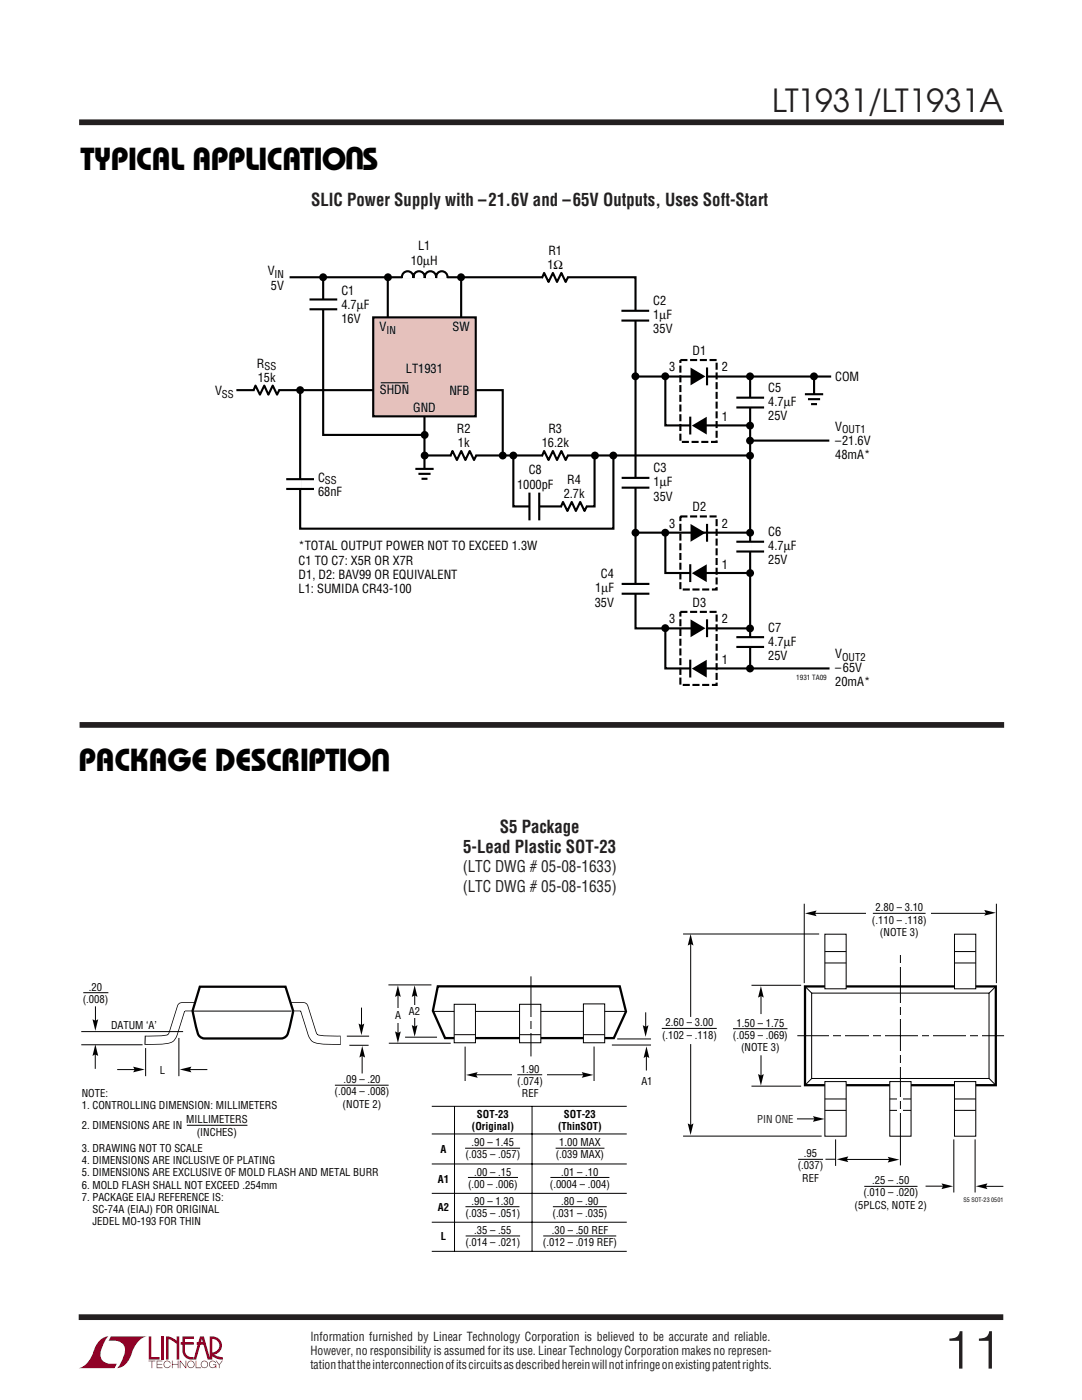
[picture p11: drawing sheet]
<svg xmlns="http://www.w3.org/2000/svg" width="216mm" height="279mm" viewBox="0 0 216 279" stroke-linecap="round" stroke-linejoin="round" font-family="sans-serif">
<path d="M15.8 24.4h184.5M15.7 262.9h184.5" fill="none" stroke="#231f20" stroke-width="1.1" stroke-linecap="butt"/>
<g fill="#900126">
<path d="M29.7 266.7h.5v4.1h1.6v.5h-2.1z"/>
<path d="M20.1 267.3l.5-.3 1-.3a5.2 5.2 0 0 0-1.5 4.2 2.65 2.65 0 0 0 3.2 1.3l-.5 .8h-7.1a5 5 0 0 0 3.2-3.8l.3-.8z"/>
<path d="M22.1 266.7h7.2a5 5 0 0 0-3.2 3.9 3.3 3.3 0 0 1-2.8 2.4 5.2 5.2 0 0 0 1.6-4.2 2.65 2.65 0 0 0-3.2-1.2z"/>
<path d="M32.2 266.7h.5v4.6h-.5z"/>
<path d="M33.1 266.7l1.1 .2 1.1 .7v-.9h.5v4.6h-.5v-3.1l-1.7-1v4.1h-.5z"/>
<path d="M29.6 271.6h1.4v.1h-.6v1.3h-.2v-1.3h-.6z"/>
<path d="M31.3 271.6h1.1v.1h-1v.5h1v.1h-1v.6h1v.1h-1.1z"/>
<path d="M34.3 271.6h.1v.6h1.1v-.6h.1v1.4h-.1v-.7h-1.1v.7h-.1z"/>
<path d="M35.9 271.6h.1l1 1.2v-1.2h.2v1.4h-.2l-1-1.3v1.3h-.1z"/>
<path d="M39 271.6h.2v1.3h.9v.1h-1.1z"/>
<path d="M43.1 271.6h.1l.5 .7 .6-.7h.1l-.6 .8v.6h-.1v-.6z"/>
<path d="M36.4 266.7h2.3v.5h-1.8v.7h1.8v.5h-1.8v1.2a1.35 1.35 0 0 0 1.7 1.2v.5l1.3-4.6h.8l1.1 4.2v-4.2a1.88 1.88 0 0 1 2.4 1.4 1.88 1.88 0 0 1-1.5 2.3l.8 .3 1 .1v.5h-.5a3.4 3.4 0 0 1-1.8-.7v-.7a1.37 1.37 0 0 0 1.6-1.2 1.37 1.37 0 0 0-1.4-1.5v4.1h-1l-.8-2.9h-1.3v-.5h1.2l-.2-.7-1.2 4.1a2.1 2.1 0 0 1-2.6-1.3l-.1-1.6h-.3v-.5h.3z"/>
<path d="M37.6 271.8a.74 .74 0 0 1 1.1 .1 .74 .74 0 0 1-.4 1.1 .74 .74 0 0 1-.9-.7h.1a.6 .6 0 0 0 .9 .5 .6 .6 0 0 0 .1-1 .6 .6 0 0 0-1 .3v.2h-.1z"/>
<path d="M40.3 271.8a.74 .74 0 0 1 1.1 .1 .74 .74 0 0 1-.4 1.1 .74 .74 0 0 1-.9-.7h.1a.6 .6 0 0 0 .8 .5 .6 .6 0 0 0 .2-1 .6 .6 0 0 0-1 .3v.2h-.1z"/>
<path d="M41.9 271.8a.73 .73 0 0 1 1.2 .2h-.1a.6 .6 0 0 0-1-.2 .6 .6 0 0 0 .1 1 .6 .6 0 0 0 .9-.4h-.5v-.1h.7v.7h-.2v-.3a.74 .74 0 0 1-1.1 .2 .74 .74 0 0 1 0-1.1z"/>
<path d="M32.8 271.8a.73 .73 0 0 1 1.3 .3h-.2a.6 .6 0 0 0-.9-.3 .6 .6 0 0 0 0 1 .6 .6 0 0 0 .9-.3h.2a.74 .74 0 0 1-1.1 .4 .74 .74 0 0 1-.2-1.1z"/>
</g>
<path d="M15.9 144.7h184.5" fill="none" stroke="#231f20" stroke-width="1.1" stroke-linecap="butt"/>
<path d="M57.8 55.3h69v70.1h22.8M77.4 55.3v8.6M92 55.3v8.1M47.2 77.9h53.1v12.9M126.8 75.1h39.1M149.7 75.3v58.1M162.4 75.1v4M84.7 83v11.3M118.6 90.9v10.2h-16.2v-10.2M132.8 125.3v8.1h32.7" fill="none" stroke="#000" stroke-width=".42"/>
<path d="M74.5 63.3h20.4v19.8h-20.4z" fill="#e5c1bc"/>
<g fill="none" stroke="#000" stroke-width=".42">
<path d="M61.8 59.8h5.5M64.5 55.4v31.4h20.2M80.2 55.5a1.16 1.16 0 0 1 1.1-1.4 1.16 1.16 0 0 1 1.2 1.4 1.15 1.15 0 0 1 1.1-1.4 1.15 1.15 0 0 1 1.1 1.4 1.15 1.15 0 0 1 1.2-1.4 1.15 1.15 0 0 1 1.1 1.4 1.16 1.16 0 0 1 1.2-1.4 1.16 1.16 0 0 1 1.1 1.4M113.4 55.3l-.5 1-.9-1.8-.9 1.8-.8-1.8-.8 1.8-.9-1.8-.5 1M55.8 77.8l-.5 1-.9-1.8-.8 1.8-.9-1.8-.8 1.8-.9-1.8-.4 1M59.9 77.9v27.6h62.5v-14.7M61.8 61.7h5.5M74.5 63.3h20.4v19.8h-20.4zM124 64h5.5M124 62h5.5M132.8 75.1v9.8h16.8M141.1 73.3v3.6"/>
<path d="M146.9 79.4h5.6M160.6 78.7h3.7M161.2 79.7h2.4M57.1 97.6h5.5M57.1 95.6h5.5M82.9 93.6h3.6M83.5 94.6h2.4M84.1 95.6h1.2M84.7 90.9h64.9M95.1 90.8l-.5 1-.9-1.8-.8 1.8-.9-1.8-.8 1.8-.9-1.8-.4 1M105.6 98.3v5.5M107.6 98.3v5.5"/>
<path d="M113.4 90.8l-.5 1-.9-1.8-.9 1.8-.8-1.8-.8 1.8-.9-1.8-.5 1M124 97.3h5.6M124 95.4h5.6M137.7 83.2v3.5M146.9 81.3h5.6M149.8 87.9h15.7M161.8 80.7h1.2M117.1 101l-.5 1-.8-1.8-.9 1.8-.8-1.8-.9 1.8-.9-1.8-.4 1M124 118.5h5.6M124 116.5h5.6M126.8 106.3h22.8M132.8 106.3v8.1h16.9"/>
<path d="M137.7 112.6v3.6M141.1 104.5v3.6M146.9 110.1h5.6M146.9 108.1h5.6M137.7 131.7v3.5M141.1 123.6v3.6M146.9 129.1h5.6M146.9 127.2h5.6"/>
</g>
<path d="M76 76.4h5.4" fill="none" stroke="#000" stroke-width=".2"/>
<path d="M162.4 78.7v2.2M84.7 93.6v2.2" fill="none" stroke="#fff" stroke-width=".97" stroke-linecap="butt"/>
<g fill="none" stroke="#fff" stroke-width=".71" stroke-linecap="butt">
<path d="M64.5 59.8v1.9M80.3 55.3h9M108.4 55.4h4.8M50.8 77.9h4.8M126.8 62v1.9M138.8 75.1h2.2M149.7 79.4v1.9M59.9 95.6v2M90.1 90.9h4.8M108.4 90.9h4.8M126.8 95.4v1.9M137.8 84.9h2.2"/>
<path d="M105.7 101.1h1.9M112.1 101.1h4.8M126.8 116.5v2M137.8 114.4h2.2M138.8 106.3h2.2M149.7 108.1v1.9M137.8 133.4h2.2M138.8 125.4h2.2M149.7 127.2v1.9"/>
</g>
<g fill="#000">
<path d="M137.8 73.4l3 1.7-3 1.8zM138 84.9l3-1.7v3.5zM138 114.4l3-1.8v3.6zM137.8 104.6l3 1.7-3 1.8zM138 133.4l3-1.7v3.5zM137.8 123.6l3 1.8-3 1.8z"/>
<circle cx="64.5" cy="55.3" r=".79"/>
<circle cx="77.4" cy="55.3" r=".79"/>
<circle cx="92" cy="55.3" r=".79"/>
<circle cx="59.9" cy="77.9" r=".79"/>
<circle cx="126.8" cy="75.1" r=".79"/>
<circle cx="132.7" cy="75.1" r=".79"/>
<circle cx="149.7" cy="75.1" r=".79"/>
<circle cx="162.4" cy="75.1" r=".79"/>
<circle cx="84.7" cy="86.8" r=".79"/>
<circle cx="84.7" cy="90.9" r=".79"/>
<circle cx="100.3" cy="90.9" r=".79"/>
<circle cx="102.4" cy="90.9" r=".79"/>
<circle cx="118.7" cy="90.9" r=".79"/>
<circle cx="122.4" cy="90.9" r=".79"/>
<circle cx="149.7" cy="84.9" r=".79"/>
<circle cx="149.7" cy="90.9" r=".79"/>
<circle cx="149.7" cy="87.9" r=".79"/>
<circle cx="126.8" cy="106.3" r=".79"/>
<circle cx="132.7" cy="106.3" r=".79"/>
<circle cx="149.7" cy="106.3" r=".79"/>
<circle cx="149.7" cy="114.4" r=".79"/>
<circle cx="132.7" cy="125.4" r=".79"/>
<circle cx="149.7" cy="125.4" r=".79"/>
<circle cx="149.7" cy="133.4" r=".79"/>
</g>
<path d="M135.8 71.9h7.2v16.3h-7.2zM135.8 103.1h7.2v14.5h-7.2zM135.8 122.1h7.2v14.6h-7.2z" fill="none" stroke="#000" stroke-width=".42" stroke-dasharray="1.4 .5" stroke-linecap="butt"/>
<path d="M39.5 200.9h-3.3l-1.6 5.4a1.42 1.42 0 0 1-1.5 1.2l-4.2 .1M57.4 200.9h3.2l1.7 5.4a1.41 1.41 0 0 0 1.5 1.2l4.2 .1" fill="none" stroke="#000" stroke-width="1.8" stroke-linecap="butt"/>
<path d="M39.5 200.9h-3.3l-1.6 5.2a1.76 1.76 0 0 1-1.7 1.4l-3.8 .1M57.4 200.9h3.2l1.7 5.4a1.41 1.41 0 0 0 1.4 1.2l4.2 .1" fill="none" stroke="#fff" stroke-width="1.5" stroke-linecap="butt"/>
<path d="M39.9 196.9h17.1l1.5 5-.6 2.7a3.3 3.3 0 0 1-1.2 2.5l-.7 .2h-15.1a1.69 1.69 0 0 1-1.7-1.8l-.8-3.8z" fill="#fff" stroke="#000" stroke-width=".46"/>
<path d="M86.4 201.8h38.5" fill="none" stroke="#000" stroke-width=".2"/>
<path d="M87.4 196.8h36.3l1.2 5.1-2.4 5.3h-33.7l-2.4-5.5z" fill="none" stroke="#000" stroke-width=".46"/>
<g fill="#fff" stroke="#000" stroke-width=".2">
<path d="M90.6 200.4h4.3v7.7h-4.3z"/>
<path d="M103.7 200.4h4.2v7.7h-4.2z"/>
<path d="M116.4 200.4h4.3v7.7h-4.3z"/>
</g>
<path d="M105.9 194.9v15.9M90.6 206.5h4.3M103.7 206.5h4.2M116.4 206.5h4.2" fill="none" stroke="#000" stroke-width=".2"/>
<g fill="#fff">
<path d="M105.1 203h1v.6h-1z"/>
<path d="M105.1 205.4h1v.6h-1z"/>
</g>
<path d="M26.6 212.9l2.3 .5-2.3 .6 .3-.5zM35.9 213.4l2.3-.5-.3 .6 .3 .5zM93 214.5l2.3-.5-.3 .5 .3 .6zM116.1 214l2.3 .5-2.3 .6 .3-.5z" fill="#000"/>
<path d="M77.6 196.6h8.4M23.4 213.5h3.7M29.1 209.3v5.4M35.7 207.2v7.5M37.7 213.5h3.7M77.7 208.2h12.1M92.8 209v6.6M94.8 214.5h21.9M118.5 209v6.6" fill="none" stroke="#000" stroke-width=".2"/>
<path d="M38.6 201.8h19.6z" fill="#fff" stroke="#000" stroke-width=".2"/>
<path d="M79.4 196.6l.6 2.4-.6-.3-.6 .3zM82.7 196.6l.6 2.4-.5-.3-.6 .3zM18.5 203.4l.6 .3 .5-.3-.6 2.3zM19 208.4l.6 2.3-.6-.3-.5 .3zM71.5 204.3l.7 .3 .5-.3-.6 2.3zM72.3 208.7l.5 2.4-.6-.4-.5 .4zM78.8 205.8l.6 .3 .6-.3-.6 2.4zM82.2 204.6l.6 .3 .5-.3-.6 2.3z" fill="#000"/>
<path d="M79.4 198.2v8.1M82.8 198.2v8.1M16.3 205.9h20.1M16.3 208.5h12M19 210.2v3.1M19 200.8v3.1M69.3 206.8h4.3M69.7 208.6h3.9M72.1 201.1v3.7M72.3 210.6v3.6M122.1 208.6h7.8" fill="none" stroke="#000" stroke-width=".2"/>
<path d="M80.8 207h6.4z" fill="#000" stroke="#000" stroke-width=".2"/>
<path d="M123.1 207.3l.1 .1z" fill="#fff"/>
<path d="M160.6 196.9l2.1 2.1M198.7 196.9l-2.1 2.1M123.2 207.3h6.7M128.8 202v3.1M129 210.6v3M162.8 214.4l-2.2 2.2M196.6 214.5l2.1 2.1" fill="none" stroke="#000" stroke-width=".2"/>
<path d="M128.3 204.6l.6 .3 .5-.3-.6 2.3zM129 208.8l.6 2.3-.6-.3-.6 .3z" fill="#000"/>
<path d="M160.6 196.9h38.1v19.7h-38.1z" fill="none" stroke="#000" stroke-width=".46"/>
<g fill="#fff" stroke="#000" stroke-width=".2">
<path d="M162 198.2h35.3v17h-35.3z"/>
<path d="M164.6 215.9h4.2v10.9h-4.2z"/>
<path d="M164.6 186.4h4.2v10.9h-4.2z"/>
<path d="M177.5 215.9h4.3v10.9h-4.3z"/>
<path d="M190.5 215.9h4.2v10.9h-4.2z"/>
<path d="M190.5 186.4h4.2v10.9h-4.2z"/>
</g>
<g fill="none" stroke="#000" stroke-width=".2">
<path d="M136.4 186.4h27M137.8 188.2v14.7M150 196.6h9.8M151.8 198.6v3.8M160.5 180.5v15.6M164.6 189.9h4.2M164.6 192.2h4.2M179.7 190.3v42.3M190.5 189.9h4.2M190.5 192.2h4.2M198.8 180.5v15.6M132.2 205.2h10.7"/>
<path d="M137.8 208.4v16.4M150 216.8h9.8M151.8 210.6v4.2M159.1 206.7h41.3M164.6 219.3h4.2M177.5 219.3h4.3M190.5 219.3h4.2M136.4 226.7h27.5M164.6 221.6h4.2M166.7 227.5v5.1M168.1 231.4h9.5M177.5 221.6h4.3"/>
<path d="M184.7 236.7h3.7M190.3 227.5v10.4M190.5 221.6h4.2M194.6 227.5v10.4M196.5 236.8h3.7"/>
</g>
<path d="M137.8 186.4l.6 2.3-.6-.3-.6 .3zM151.8 196.8l.6 2.3-.5-.3-.6 .3zM160.6 182.3l2.3-.6-.3 .6 .3 .5zM196.4 181.6l2.3 .6-2.3 .5 .3-.5zM151.3 214.3l.6 .4 .5-.4-.6 2.4zM137.2 224.2l.6 .3 .6-.3-.6 2.3zM167 231.4l2.3-.6-.3 .6 .3 .5zM177.1 230.9l2.3 .5-2.3 .6 .3-.6zM187.9 236.2l2.3 .5-2.3 .6 .3-.6zM194.7 236.7l2.3-.5-.3 .6 .3 .5z" fill="#000"/>
<g fill="#fff">
<path d="M175.9 206.2h.6v1.1h-.6z"/>
<path d="M173.5 206.2h.7v1.1h-.7z"/>
<path d="M167.9 206.2h.7v1.1h-.7z"/>
<path d="M165.6 206.2h.6v1.1h-.6z"/>
<path d="M185.5 206.2h.7v1.1h-.7z"/>
<path d="M183.2 206.2h.6v1.1h-.6z"/>
<path d="M195.1 206.2h.7v1.1h-.7z"/>
<path d="M192.8 206.2h.6v1.1h-.6z"/>
<path d="M179.1 209.8h1.1v.7h-1.1z"/>
<path d="M179.1 212.2h1.1v.6h-1.1z"/>
<path d="M179.1 200.2h1.1v.6h-1.1z"/>
<path d="M179.1 202.5h1.1v.7h-1.1z"/>
<path d="M179.1 190h1.1v.6h-1.1z"/>
<path d="M179.1 192.3h1.1v.7h-1.1z"/>
<path d="M179.1 219.1h1.1v.6h-1.1z"/>
<path d="M179.1 221.4h1.1v.7h-1.1z"/>
</g>
<path d="M162.2 182.3h34.5M159 223.3h3.7" fill="none" stroke="#000" stroke-width=".2"/>
<path d="M162.2 222.7l2.3 .6-2.3 .6 .3-.6z" fill="#000"/>
<path d="M173 181.8h12.8v1h-12.8z" fill="#fff"/>
<path d="M174.2 182.3h10.5M146.3 205.3h10.8M159.3 231.4h4.9M164.7 231.4h2M172.5 236.8h10.6" fill="none" stroke="#000" stroke-width=".2"/>
<g fill="#fff">
<path d="M79.1 201.2h.6v2.8h-.6z"/>
<path d="M82.3 200.5h.8v2.5h-.8z"/>
<path d="M102.3 214.1h6.9v1h-6.9z"/>
</g>
<g fill="none" stroke="#000" stroke-width=".2">
<path d="M16.6 198.1h5M66.8 216.6h10.7M103.2 214.5h5M37.3 224.6h12.1M86.2 226.3h38.9M86.2 232.3h38.9M86.2 238.2h38.9M86.2 220.8h38.9M90.7 220.8v28.9M92.9 229.1h10.8M93.5 235h9.8M106.2 220.8v28.9"/>
<path d="M109.9 235h11.6M111 229.1h9.5M86.2 243.9h38.9M86.2 249.7h38.9M93 240.8h10.6M93 246.7h10.7M108.5 246.7h14.4M110.4 240.8h10.6"/>
</g>
<text font-size="10.6" fill="#231f20" x="188.2" y="273.1">11</text>
<g font-size="6.4">
<text x="72.7" y="29.4" transform="rotate(-180 72.7 29.4)">U</text>
<text x="16" y="33.9">TYPICAL APPLICATIO S</text>
<text x="77.9" y="149.4" transform="rotate(-180 77.9 149.4)">U</text>
<text x="15.7" y="153.9">PACKAGE DESCRIPTIO</text>
</g>
<text font-size="6.3" fill="#231f20" x="154.1" y="22.4">LT1931/LT1931A</text>
<g font-size="3.5" fill="#231f20">
<text x="62.1" y="41.1">SLIC Power Supply with –21.6V and –65V Outputs, Uses Soft-Start</text>
<text x="99.7" y="166.3">S5 Package</text>
<text x="92.4" y="170.2">5-Lead Plastic SOT-23</text>
</g>
<g font-size="3.2" fill="#231f20">
<text x="92.3" y="174">(LTC DWG # 05-08-1633)</text>
<text x="92.3" y="177.9">(LTC DWG # 05-08-1635)</text>
</g>
<g font-size="2.5">
<text x="82" y="52.8">10µH</text>
<text x="83.4" y="50">L1</text>
<text x="109.2" y="53.7">1Ω</text>
<text x="109.4" y="50.9">R1</text>
<text x="53.4" y="55">V</text>
<text x="54.1" y="57.8">5V</text>
<text x="68.1" y="58.8">C1</text>
<text x="68.1" y="61.6">4.7µF</text>
<text x="68.1" y="64.5">16V</text>
<text x="130.4" y="60.9">C2</text>
<text x="130.4" y="63.7">1µF</text>
<text x="75.8" y="66.1">V</text>
<text x="90.3" y="66.1">SW</text>
<text x="130.4" y="66.5">35V</text>
<text x="138.2" y="70.8">D1</text>
<text x="51.3" y="73.3">R</text>
<text x="51.4" y="76.2">15k</text>
<text x="81" y="74.5">LT1931</text>
<text x="133.6" y="74.1">3</text>
<text x="144.1" y="74.1">2</text>
<text x="166.7" y="76">COM</text>
<text x="42.9" y="78.8">V</text>
<text x="75.8" y="78.7">SHDN</text>
<text x="82.4" y="82.2">GND</text>
<text x="89.7" y="78.8">NFB</text>
<text x="153.3" y="78.2">C5</text>
<text x="153.3" y="81.1">4.7µF</text>
<text x="153.3" y="83.9">25V</text>
<text x="91.1" y="86.4">R2</text>
<text x="91.4" y="89.2">1k</text>
<text x="108.1" y="89.2">16.2k</text>
<text x="109.4" y="86.4">R3</text>
<text x="144.1" y="84.1">1</text>
<text x="166.7" y="85.9">V</text>
<text x="166.7" y="88.7">–21.6V</text>
<text x="105.5" y="94.7">C8</text>
<text x="130.4" y="94.3">C3</text>
<text x="166.7" y="91.6">48mA*</text>
<text x="63.5" y="96.1">C</text>
<text x="63.5" y="98.9">68nF</text>
<text x="103.2" y="97.5">1000pF</text>
<text x="112.5" y="99.4">2.7k</text>
<text x="113.2" y="96.6">R4</text>
<text x="130.4" y="97.1">1µF</text>
<text x="130.4" y="99.9">35V</text>
<text x="138.2" y="102">D2</text>
<text x="133.6" y="105.3">3</text>
<text x="144.1" y="105.3">2</text>
<text x="153.3" y="107">C6</text>
<text x="59.6" y="109.9">*TOTAL OUTPUT POWER NOT TO EXCEED 1.3W</text>
<text x="59.6" y="112.7">C1 TO C7: X5R OR X7R</text>
<text x="144.1" y="113.5">1</text>
<text x="153.3" y="109.8">4.7µF</text>
<text x="153.3" y="112.6">25V</text>
<text x="59.6" y="115.5">D1, D2: BAV99 OR EQUIVALENT</text>
<text x="59.6" y="118.3">L1: SUMIDA CR43-100</text>
<text x="118.8" y="118.2">1µF</text>
<text x="119.9" y="115.4">C4</text>
<text x="118.7" y="121.1">35V</text>
<text x="133.6" y="124.4">3</text>
<text x="138.2" y="121">D3</text>
<text x="144.1" y="124.4">2</text>
<text x="153.3" y="126">C7</text>
<text x="153.3" y="128.9">4.7µF</text>
<text x="153.3" y="131.7">25V</text>
<text x="166.7" y="131.3">V</text>
<text x="144.1" y="132.6">1</text>
<text x="166.7" y="134.2">–65V</text>
<text x="166.7" y="137">20mA*</text>
</g>
<g font-size="2.5" fill="#231f20">
<text x="61.9" y="267.5">Information furnished by Linear Technology Corporation is believed to be accurate and reliable.</text>
<text x="61.9" y="270.3">However, no responsibility is assumed for its use. Linear Technology Corporation makes no represen-</text>
<text x="61.9" y="273.2">tation that the interconnection of its circuits as described herein will not infringe on existing patent rights.</text>
</g>
<g font-size="2.1">
<text x="54.8" y="55.5">IN</text>
<text x="77.1" y="66.6">IN</text>
<text x="52.8" y="73.9">SS</text>
<text x="44.3" y="79.4">SS</text>
<text x="168" y="86.4">OUT1</text>
<text x="64.8" y="96.6">SS</text>
<text x="168" y="131.9">OUT2</text>
<text x="174" y="184.3">(.110 – .118)</text>
<text x="174.7" y="181.9">2.80 – 3.10</text>
<text x="175.6" y="186.7">(NOTE 3)</text>
<text x="17.8" y="197.8">.20</text>
<text x="16.5" y="200.2">(.008)</text>
<text x="78.9" y="203.4">A</text>
<text x="81.6" y="202.6">A2</text>
<text x="22.2" y="205.3">DATUM ‘A’</text>
<text x="132.1" y="207.3">(.102 – .118)</text>
<text x="132.8" y="204.9">2.60 – 3.00</text>
<text x="146.2" y="207.3">(.059 – .069)</text>
<text x="146.9" y="204.9">1.50 – 1.75</text>
<text x="147.9" y="209.7">(NOTE 3)</text>
<text x="31.9" y="214.3">L</text>
<text x="103.9" y="214.1">1.90</text>
<text x="16.3" y="218.9">NOTE:</text>
<text x="16.3" y="221.3">1. CONTROLLING DIMENSION: MILLIMETERS</text>
<text x="66.8" y="218.6">(.004 – .008)</text>
<text x="68.4" y="221.1">(NOTE 2)</text>
<text x="68.5" y="216.2">.09 – .20</text>
<text x="103.2" y="216.5">(.074)</text>
<text x="104.1" y="218.9">REF</text>
<text x="128" y="216.5">A1</text>
<text x="16.3" y="225.4">2. DIMENSIONS ARE IN</text>
<text x="37.1" y="224.2">MILLIMETERS</text>
<text x="39.3" y="226.6">(INCHES)</text>
<text x="94.2" y="225.6">(Original)</text>
<text x="95.2" y="223.2">SOT-23</text>
<text x="111.4" y="225.6">(ThinSOT)</text>
<text x="112.5" y="223.2">SOT-23</text>
<text x="16.3" y="229.9">3. DRAWING NOT TO SCALE</text>
<text x="16.3" y="232.4">4. DIMENSIONS ARE INCLUSIVE OF PLATING</text>
<text x="87.9" y="230.1">A</text>
<text x="92.9" y="231.2">(.035 – .057)</text>
<text x="94.1" y="228.8">.90 – 1.45</text>
<text x="110.9" y="231.2">(.039 MAX)</text>
<text x="111.6" y="228.8">1.00 MAX</text>
<text x="159.2" y="233.4">(.037)</text>
<text x="160.4" y="231">.95</text>
<text x="16.3" y="234.8">5. DIMENSIONS ARE EXCLUSIVE OF MOLD FLASH AND METAL BURR</text>
<text x="16.3" y="237.2">6. MOLD FLASH SHALL NOT EXCEED .254mm</text>
<text x="16.3" y="239.6">7. PACKAGE EIAJ REFERENCE IS:</text>
<text x="87.4" y="236.1">A1</text>
<text x="93.4" y="237">(.00 – .006)</text>
<text x="94.6" y="234.6">.00 – .15</text>
<text x="109.7" y="237">(.0004 – .004)</text>
<text x="112" y="234.6">.01 – .10</text>
<text x="160.1" y="235.8">REF</text>
<text x="172.3" y="238.8">(.010 – .020)</text>
<text x="174" y="236.4">.25 – .50</text>
<text x="18.5" y="242.1">SC-74A (EIAJ) FOR ORIGINAL</text>
<text x="18.5" y="244.5">JEDEL MO-193 FOR THIN</text>
<text x="87.4" y="241.7">A2</text>
<text x="92.9" y="242.9">(.035 – .051)</text>
<text x="94.1" y="240.4">.90 – 1.30</text>
<text x="110.2" y="242.9">(.031 – .035)</text>
<text x="112" y="240.4">.80 – .90</text>
<text x="170.5" y="241.2">(5PLCS, NOTE 2)</text>
<text x="88" y="247.5">L</text>
<text x="92.9" y="248.7">(.014 – .021)</text>
<text x="94.6" y="246.3">.35 – .55</text>
<text x="108.3" y="248.7">(.012 – .019 REF)</text>
<text x="110.1" y="246.3">.30 – .50 REF</text>
</g>
<text font-size="2.1" fill="#231f20" x="151.1" y="224.1">PIN ONE</text>
<text font-size="1.4" x="158.9" y="135.7">1931 TA09</text>
<text font-size="1.2" x="192.3" y="240">S5 SOT-23 0501</text>
</svg>
